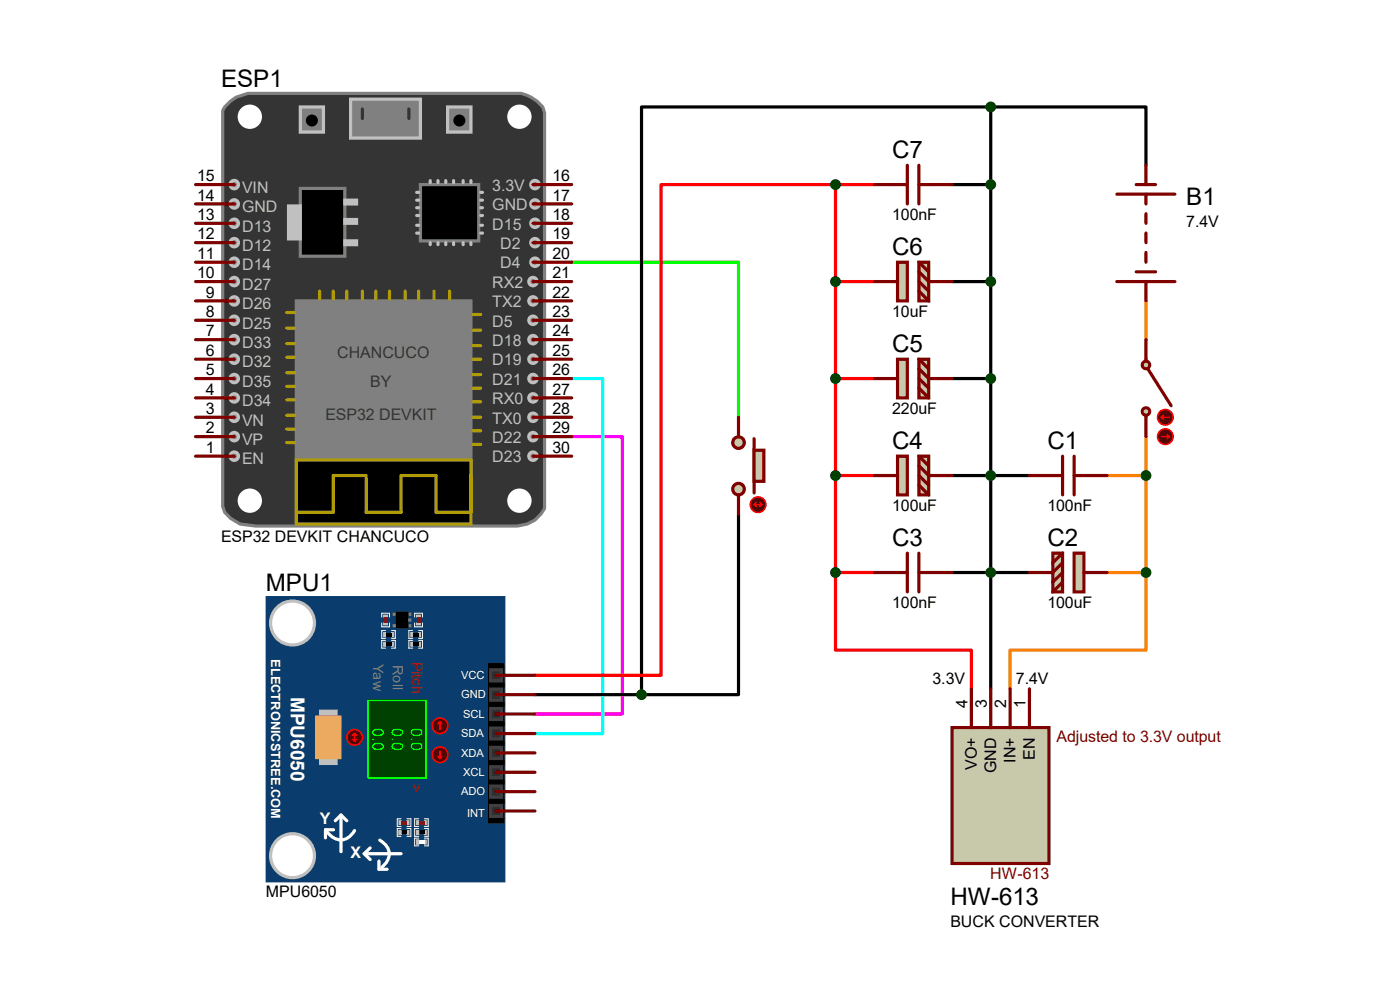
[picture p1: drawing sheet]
<svg xmlns="http://www.w3.org/2000/svg" width="297mm" height="210mm" viewBox="0 0 297 210" stroke-linecap="round" stroke-linejoin="round" font-family="sans-serif">
<path d="M202 39.2h8.2M210.2 22.7h32.9v12.4M210.2 22.7h-74.1v124.7M210.2 22.7v123.4M202 59.7h8.2M202 80.3h8.2M156.7 109.1v38.3h-20.6M202 100.9h16.4M202 121.5h16.4M113.5 147.4h22.6" fill="none" stroke="#000" stroke-width=".68"/>
<path d="M243.1 63.8v8.3M243.1 92.6v28.9M234.9 100.9h8.2M234.9 121.5h8.2M243.1 121.5v16.4h-28.8v8.2" fill="none" stroke="#ff8000" stroke-width=".68"/>
<path d="M177.2 39.2h-36.9v104.1h-26.8M177.2 39.2v82.3M177.2 39.2h8.3M177.2 59.7h8.3M177.2 80.3h8.3M177.2 100.9h8.3M177.2 121.5v16.4h28.9v8.2M177.2 121.5h8.3" fill="none" stroke="#f00" stroke-width=".68"/>
<path d="M121.3 92.6h10.7v58.9h-18.5" fill="none" stroke="#f0f" stroke-width=".68"/>
<path d="M121.3 80.3h6.6v75.3h-14.4" fill="none" stroke="#0ff" stroke-width=".68"/>
<path d="M121.3 55.6h35.4v32.9" fill="none" stroke="#0f0" stroke-width=".68"/>
<g fill="none" stroke="#800000" stroke-width=".68">
<path d="M241 39.2h4.2M243.1 35.1v4.1M236.9 59.7h12.4M236.9 41.2h12.4M241 57.7h4.2M243.1 41.2v2.1M243.1 45.3v2.1M243.1 49.4v2.1M243.1 53.6v2M243.1 59.7v4.1M225.4 96.8v8.2M227.9 96.8v8.2"/>
<path d="M218.4 100.9h7M227.9 100.9h7"/>
</g>
<circle cx="210.2" cy="100.9" r=".8" fill="#004000" stroke="#004000" stroke-width=".68"/>
<g fill="#c8c8aa" stroke="#800000" stroke-width=".68">
<path d="M227.9 117.3h2.1v8.3h-2.1z"/>
<path d="M223.4 117.3h2v8.3h-2z"/>
</g>
<path d="M225.4 119.4l-2 2.1h-5M225.4 117.3l-2 2.1M225.4 123.5l-2 2.1M225.4 121.5l-2 2M230 121.5h4.9" fill="none" stroke="#800000" stroke-width=".68"/>
<circle cx="210.2" cy="121.5" r=".8" fill="#004000" stroke="#004000" stroke-width=".68"/>
<g fill="#c8c8aa" stroke="#800000" stroke-width=".64">
<circle cx="243.1" cy="87.3" r=".8"/>
<circle cx="243.1" cy="77.4" r=".8"/>
</g>
<path d="M243.1 72.1v4.5M243.5 78.2l5 7.9M243.1 88.1v4.5" fill="none" stroke="#800000" stroke-width=".68"/>
<circle cx="247.2" cy="88.5" r="1.65" fill="#400000" stroke="#f00" stroke-width=".34"/>
<path d="M246.4 88.5l.4 .4M246.4 88.5h1.6M246.8 88.1l-.4 .4" fill="none" stroke="#f00" stroke-width=".34"/>
<circle cx="247.2" cy="92.6" r="1.65" fill="#400000" stroke="#f00" stroke-width=".34"/>
<path d="M246.4 92.6h1.6M247.6 92.2l.4 .4M248 92.6l-.4 .4" fill="none" stroke="#f00" stroke-width=".34"/>
<circle cx="243.1" cy="100.9" r=".8" fill="#004000" stroke="#004000" stroke-width=".68"/>
<path d="M192.5 117.3v8.3M194.9 117.3v8.3M185.5 121.5h7M194.9 121.5h7.1" fill="none" stroke="#800000" stroke-width=".68"/>
<g fill="#c8c8aa" stroke="#800000" stroke-width=".68">
<path d="M190.4 96.8h2.1v8.2h-2.1z"/>
<path d="M194.9 96.8h2.1v8.2h-2.1z"/>
</g>
<path d="M194.9 98.8l2.1 2.1h5M194.9 96.8l2.1 2M185.5 100.9h4.9M194.9 102.9l2.1 2.1M194.9 100.9l2.1 2" fill="none" stroke="#800000" stroke-width=".68"/>
<g fill="#c8c8aa" stroke="#800000" stroke-width=".68">
<path d="M190.4 76.2h2.1v8.2h-2.1z"/>
<path d="M194.9 76.2h2.1v8.2h-2.1z"/>
</g>
<path d="M194.9 78.2l2.1 2.1h5M194.9 76.2l2.1 2M185.5 80.3h4.9M194.9 82.3l2.1 2.1M194.9 80.3l2.1 2" fill="none" stroke="#800000" stroke-width=".68"/>
<g fill="#004000" stroke="#004000" stroke-width=".68">
<circle cx="177.2" cy="100.9" r=".8"/>
<circle cx="210.2" cy="80.3" r=".8"/>
</g>
<g fill="#c8c8aa" stroke="#800000" stroke-width=".68">
<path d="M190.4 55.6h2.1v8.2h-2.1z"/>
<path d="M194.9 55.6h2.1v8.2h-2.1z"/>
</g>
<path d="M185.5 39.2h7M192.5 35.1v8.2M194.9 35.1v8.2M194.9 39.2h7.1M185.5 59.7h4.9M194.9 57.7l2.1 2h5M194.9 59.7l2.1 2.1M194.9 55.6l2.1 2.1M194.9 61.8l2.1 2" fill="none" stroke="#800000" stroke-width=".68"/>
<g fill="#004000" stroke="#004000" stroke-width=".68">
<circle cx="210.2" cy="59.7" r=".8"/>
<circle cx="177.2" cy="80.3" r=".8"/>
<circle cx="210.2" cy="39.2" r=".8"/>
<circle cx="177.2" cy="59.7" r=".8"/>
</g>
<path d="M56.7 126.8h50.2v60.1h-50.2z" fill="#0a3d6e" stroke="#0a3d6e" stroke-width=".68"/>
<g fill="#c0c0c0" stroke="#c0c0c0" stroke-width=".25">
<path d="M67.8 161h3.7v1.2h-3.7z"/>
<path d="M67.8 150.7h3.7v1.2h-3.7z"/>
</g>
<path d="M67 151.9h5.3v9.1h-5.3z" fill="#e0a85a"/>
<path d="M67 151.9h5.3v9.1h-5.3z" fill="none" stroke="#e0a85a" stroke-width=".21"/>
<path d="M67 151.9h5.3v2.4h-5.3z" fill="#d48956"/>
<path d="M67 151.9h5.3v2.4h-5.3z" fill="none" stroke="#d48956" stroke-width=".21"/>
<path d="M78.5 179.9l-1.2 1.2 1.2 1.2M77.7 181.1h7.4" fill="none" stroke="#fff" stroke-width=".68"/>
<g fill="#fff" stroke="#c0c0c0" stroke-width=".68">
<circle cx="62.1" cy="181.5" r="4.7"/>
<circle cx="62.1" cy="132.2" r="4.7"/>
</g>
<path d="M103.6 141.6h3.3v32.1h-3.3z" fill="#403d43" stroke="#000" stroke-width=".25"/>
<path d="M103.6 144.9h3.3v.8h-3.3z" fill="#000" stroke="#000" stroke-width=".25"/>
<path d="M104.4 142.5h1.7v1.6h-1.7zM104.4 146.6h1.7v1.6h-1.7zM104.4 150.7h1.7v1.6h-1.7zM104.4 154.8h1.7v1.6h-1.7zM104.4 158.9h1.7v1.6h-1.7zM104.4 163h1.7v1.6h-1.7zM104.4 167.1h1.7v1.7h-1.7zM104.4 171.2h1.7v1.7h-1.7z" fill-rule="evenodd" fill="#2a2a2a"/>
<path d="M103.6 149h3.3v.8h-3.3zM103.6 153.1h3.3v.9h-3.3zM103.6 157.2h3.3v.9h-3.3zM103.6 140.8h3.3v.8h-3.3zM103.6 161.4h3.3v.8h-3.3zM103.6 165.5h3.3v.8h-3.3zM103.6 169.6h3.3v.8h-3.3zM103.6 173.7h3.3v.8h-3.3z" fill="#000" stroke="#000" stroke-width=".25"/>
<g fill="#c0c0c0" stroke="#c0c0c0" stroke-width=".25">
<path d="M88.4 130.5h.8v.4h-.8z"/>
<path d="M88.4 132.2h.8v.3h-.8z"/>
</g>
<path d="M89.6 130.1v.8" fill="none" stroke="#fff" stroke-width=".21"/>
<path d="M88.4 130.9h.8v1.3h-.8z" fill="#804000"/>
<path d="M82.6 130.1v.8M87.5 133.8h-.8v1.6h.8M88 132.2v.8h1.6v-.8M88.8 133.8h.8v1.6h-.8M89.6 130.1h-1.6v.8" fill="none" stroke="#fff" stroke-width=".21"/>
<g fill="#c0c0c0" stroke="#c0c0c0" stroke-width=".25">
<path d="M88.8 134.2h.4v.8h-.4z"/>
<path d="M87.2 134.2h.3v.8h-.3z"/>
<path d="M81.4 130.5h.8v.4h-.8z"/>
<path d="M81.4 132.2h.8v.3h-.8z"/>
</g>
<path d="M87.5 134.2h1.3v.8h-1.3z" fill="#000"/>
<g fill="#808080" stroke="#808080" stroke-width=".25">
<path d="M86.7 132.5h.5v.5h-.5z"/>
<path d="M86.7 130.1h.5v.4h-.5z"/>
<path d="M83.4 130.1h.5v.4h-.5z"/>
<path d="M86.7 131.3h.5v.4h-.5z"/>
<path d="M83.4 132.5h.5v.5h-.5z"/>
</g>
<path d="M84.3 130.1h2v2.9h-2z" fill="#000" stroke="#000" stroke-width=".68"/>
<path d="M81.4 130.9h.8v1.3h-.8z" fill="#804000"/>
<path d="M81 132.2v.8h1.6v-.8M81.8 133.8h-.8v1.6h.8M81.8 135.8h-.8v1.7h.8M82.6 130.1h-1.6v.8M83.1 135.8h.8v1.7h-.8M83.1 133.8h.8v1.6h-.8M87.5 135.8h-.8v1.7h.8M88.8 135.8h.8v1.7h-.8M88.8 175.8h-.8v1.6h.8M88.8 173.7h-.8v1.6h.8M90 175.8h.8v1.6h-.8M90 173.7h.8v1.6h-.8" fill="none" stroke="#fff" stroke-width=".21"/>
<g fill="#c0c0c0" stroke="#c0c0c0" stroke-width=".25">
<path d="M88.8 136.3h.4v.8h-.4z"/>
<path d="M87.2 136.3h.3v.8h-.3z"/>
<path d="M83.1 134.2h.3v.8h-.3z"/>
<path d="M81.4 134.2h.4v.8h-.4z"/>
<path d="M83.1 136.3h.3v.8h-.3z"/>
<path d="M81.4 136.3h.4v.8h-.4z"/>
<path d="M90 176.2h.4v.8h-.4z"/>
<path d="M88.4 176.2h.4v.8h-.4z"/>
<path d="M90 174.1h.4v.8h-.4z"/>
<path d="M88.4 174.1h.4v.8h-.4z"/>
</g>
<path d="M81.8 134.2h1.3v.8h-1.3zM81.8 136.3h1.3v.8h-1.3zM87.5 136.3h1.3v.8h-1.3zM88.8 176.2h1.2v.8h-1.2z" fill="#000"/>
<path d="M88.8 174.1h1.2v.8h-1.2z" fill="#804000"/>
<g fill="#c0c0c0" stroke="#c0c0c0" stroke-width=".25">
<path d="M88.4 176.2h.4v.8h-.4z"/>
<path d="M90 178.2h.4v.9h-.4z"/>
<path d="M88.4 178.2h.4v.9h-.4z"/>
</g>
<path d="M90 179.5h.8" fill="none" stroke="#fff" stroke-width=".21"/>
<path d="M88.8 178.2h1.2v.9h-1.2z" fill="#fff"/>
<path d="M85.1 175.8h-.8v1.6h.8M85.1 173.7h-.8v1.6h.8M86.3 175.8h.9v1.6h-.9M86.3 173.7h.9v1.6h-.9M88.8 177.8h-.8v1.7h.8M90 177.8h.8v1.7" fill="none" stroke="#fff" stroke-width=".21"/>
<g fill="#c0c0c0" stroke="#c0c0c0" stroke-width=".25">
<path d="M88.4 178.2h.4v.9h-.4z"/>
<path d="M86.3 176.2h.4v.8h-.4z"/>
<path d="M84.7 176.2h.4v.8h-.4z"/>
<path d="M86.3 174.1h.4v.8h-.4z"/>
<path d="M84.7 174.1h.4v.8h-.4z"/>
</g>
<path d="M85.1 176.2h1.2v.8h-1.2z" fill="#000"/>
<path d="M85.1 174.1h1.2v.8h-1.2z" fill="#804000"/>
<path d="M84.7 176.2h.4v.8h-.4z" fill="#c0c0c0" stroke="#c0c0c0" stroke-width=".25"/>
<path d="M70.8 176h-1.8v1.8M71.1 174.1l1.2-1.2 1.3 1.2M72.3 173.3v7.4M75.2 176.2a3.2 3.2 0 0 1-2.7 2 3.2 3.2 0 0 1-3-1.6M80.6 178.2a3.2 3.2 0 0 1 2 2.8 3.2 3.2 0 0 1-1.6 3M80.4 182.7v1.7h1.7" fill="none" stroke="#fff" stroke-width=".68"/>
<path d="M78.1 148.6h12.3v16.5h-12.3z" fill="#004000" stroke="#0f0" stroke-width=".34"/>
<path d="M105.2 147.4h8.3M105.2 143.3h8.3M105.2 151.5h8.3M105.2 155.6h8.3M105.2 159.7h8.3M105.2 163.8h8.3M105.2 167.9h8.3M105.2 172h8.3" fill="none" stroke="#800000" stroke-width=".68"/>
<circle cx="93.3" cy="154" r="1.65" fill="#400000" stroke="#f00" stroke-width=".34"/>
<path d="M93.3 153.1l.4 .4M93.3 153.1l-.4 .4M93.3 153.1v1.7" fill="none" stroke="#f00" stroke-width=".34"/>
<circle cx="93.3" cy="160.1" r="1.65" fill="#400000" stroke="#f00" stroke-width=".34"/>
<path d="M93.3 159.3v1.7M92.9 160.5l.4 .5M93.7 160.5l-.4 .5" fill="none" stroke="#f00" stroke-width=".34"/>
<circle cx="75.2" cy="156.4" r="1.65" fill="#400000" stroke="#f00" stroke-width=".34"/>
<path d="M74.8 156.8l.4 .4M75.2 155.6v1.6M75.2 155.6l-.4 .4M75.2 155.6l.4 .4M75.6 156.8l-.4 .4" fill="none" stroke="#f00" stroke-width=".34"/>
<path d="M202 154.3h20.5v28.9h-20.5z" fill="#c8c8aa" stroke="#800000" stroke-width=".68"/>
<path d="M206.1 146.1v8.2M210.2 146.1v8.2M214.3 146.1v8.2M218.4 146.1v8.2" fill="none" stroke="#800000" stroke-width=".68"/>
<g fill="#004000" stroke="#004000" stroke-width=".68">
<circle cx="177.2" cy="121.5" r=".8"/>
<circle cx="243.1" cy="121.5" r=".8"/>
</g>
<path d="M48.9 21.5l1.2-.9 2.5-.8h58a8.6 8.6 0 0 1 4.5 2.9l.4 1.2v84a6.9 6.9 0 0 1-7.4 3.7h-53.9l-3.3-.4-2-1.3-1.2-1.2-.5-1.3v-83.9l.5-.8z" fill="#343434" stroke="#808080" stroke-width=".68"/>
<path d="M62.9 63.8h37v37.1h-37z" fill="#808080" stroke="#808080" stroke-width=".68"/>
<path d="M62.9 97.6h37v13.6h-37z" fill="#000" stroke="#b09b04" stroke-width=".68"/>
<g fill="none" stroke="#b09b04" stroke-width=".68">
<path d="M60.8 79.1h1.7M60.8 75.8h1.7M60.8 72.9h1.7M60.8 69.6h1.7M60.8 66.3h1.7M67.8 61.8v1.6M70.7 61.8v1.6M73.6 61.8v1.6M76.9 61.8v1.6M79.8 61.8v1.6M82.6 61.8v1.6M85.9 61.8v1.6"/>
<path d="M88.8 61.8v1.6M92.1 61.8v1.6M95.4 61.8v1.6M100.3 79.5h1.7M100.3 76.2h1.7M100.3 73.3h1.7M100.3 70h1.7M100.3 66.7h1.7M60.8 93.9h1.7M60.8 91h1.7M60.8 88.1h1.7M60.8 84.8h1.7"/>
<path d="M60.8 82h1.7M100.3 94.3h1.7M100.3 91.4h1.7M100.3 88.5h1.7M100.3 85.2h1.7M100.3 82.3h1.7M77.7 100.9h-7v7.8h-7.8M99.9 100.9v7.8h-7.4v-7.8h-7.4v7.8h-7.4v-7.4"/>
</g>
<g fill="#fff" stroke="#343434" stroke-width=".68">
<circle cx="110.2" cy="106.2" r="2.92"/>
<circle cx="53" cy="106.2" r="2.92"/>
<circle cx="110.2" cy="24.8" r="2.92"/>
<circle cx="53" cy="24.8" r="2.92"/>
</g>
<g fill="#808080" stroke="#c0c0c0" stroke-width=".68">
<path d="M74.4 21h14.8v8.3h-14.8z"/>
<circle cx="113.1" cy="96.8" r=".89"/>
<circle cx="113.1" cy="92.6" r=".89"/>
<circle cx="113.1" cy="88.5" r=".89"/>
<circle cx="113.1" cy="84.4" r=".89"/>
<circle cx="113.1" cy="80.3" r=".89"/>
<circle cx="113.1" cy="76.2" r=".89"/>
<circle cx="113.1" cy="72.1" r=".89"/>
<circle cx="113.1" cy="67.9" r=".89"/>
<circle cx="113.1" cy="63.8" r=".89"/>
<circle cx="113.1" cy="59.7" r=".89"/>
<circle cx="113.5" cy="55.6" r=".89"/>
<circle cx="113.5" cy="51.5" r=".89"/>
<circle cx="113.5" cy="47.4" r=".89"/>
<circle cx="113.5" cy="43.3" r=".89"/>
<circle cx="113.5" cy="39.2" r=".89"/>
<circle cx="49.7" cy="55.6" r=".89"/>
<circle cx="49.7" cy="51.5" r=".89"/>
<circle cx="49.7" cy="47.4" r=".89"/>
<circle cx="49.7" cy="43.3" r=".89"/>
<circle cx="49.7" cy="39.2" r=".89"/>
<circle cx="49.7" cy="76.2" r=".89"/>
<circle cx="49.7" cy="72.1" r=".89"/>
<circle cx="49.7" cy="67.9" r=".89"/>
<circle cx="49.7" cy="63.8" r=".89"/>
<circle cx="49.7" cy="59.7" r=".89"/>
<circle cx="49.7" cy="96.8" r=".89"/>
<circle cx="49.7" cy="92.6" r=".89"/>
<circle cx="49.7" cy="88.5" r=".89"/>
<circle cx="49.7" cy="84.4" r=".89"/>
<circle cx="49.7" cy="80.3" r=".89"/>
</g>
<path d="M76.9 23.1v2M86.7 23.1v2" fill="none" stroke="#343434" stroke-width=".68"/>
<path d="M63.7 22.7h4.9v5.3h-4.9z" fill="#808080" stroke="#c0c0c0" stroke-width=".68"/>
<circle cx="66.2" cy="25.6" r=".93" fill="#000" stroke="#000" stroke-width=".68"/>
<path d="M95 22.7h4.9v5.3h-4.9z" fill="#808080" stroke="#c0c0c0" stroke-width=".68"/>
<circle cx="97.5" cy="25.6" r=".93" fill="#000" stroke="#000" stroke-width=".68"/>
<path d="M63.7 40h9.5v14.4h-9.5zM89.2 39.2h12.4v11.9h-12.4z" fill="#000" stroke="#808080" stroke-width=".68"/>
<g fill="#c0c0c0" stroke="#c0c0c0" stroke-width=".68">
<path d="M61.2 43.7h2.5v7h-2.5z"/>
<path d="M73.2 42.5h2.4v.8h-2.4z"/>
<path d="M73.2 46.6h2.4v.8h-2.4z"/>
<path d="M73.2 51.1h2.4v.8h-2.4z"/>
</g>
<g fill="none" stroke="#c0c0c0" stroke-width=".68">
<path d="M91.3 38.3v.4M92.9 38.3v.4M94.6 38.3v.4M96.2 38.3v.4M98.3 38.3v.4M99.9 38.3v.4M88.4 40.8h.4M88.4 42.5h.4M88.4 44.1h.4M88.4 45.7h.4M88.4 47.8h.4M88.4 49.4h.4"/>
<path d="M91.3 51.5v.4M92.9 51.5v.4M94.6 51.5v.4M96.2 51.5v.4M98.3 51.5v.4M99.9 51.5v.4M102 40.8h.4M102 42.5h.4M102 44.1h.4M102 45.7h.4M102 47.8h.4M102 49.4h.4"/>
</g>
<g fill="none" stroke="#800000" stroke-width=".68">
<path d="M41.5 39.2h8.2M113.1 39.2h8.2M41.5 59.7h8.2M41.5 55.6h8.2M41.5 51.5h8.2M41.5 47.4h8.2M41.5 43.3h8.2M113.1 59.7h8.2M113.1 55.6h8.2M113.1 51.5h8.2M113.1 47.4h8.2M113.1 43.3h8.2"/>
<path d="M41.5 76.2h8.2M41.5 72.1h8.2M41.5 67.9h8.2M41.5 63.8h8.2M113.1 76.2h8.2M113.1 72.1h8.2M113.1 67.9h8.2M113.1 63.8h8.2M41.5 96.8h8.2M41.5 92.6h8.2M41.5 88.5h8.2M41.5 84.4h8.2"/>
<path d="M41.5 80.3h8.2M113.1 96.8h8.2M113.1 92.6h8.2M113.1 88.5h8.2M113.1 84.4h8.2M113.1 80.3h8.2"/>
</g>
<g fill="#c8c8aa" stroke="#800000" stroke-width=".68">
<circle cx="156.7" cy="103.8" r="1.23"/>
<circle cx="156.7" cy="93.9" r="1.23"/>
</g>
<path d="M160 93v11.6" fill="none" stroke="#800000" stroke-width=".68"/>
<path d="M160 95.5h2.1v6.6h-2.1z" fill="#c8c8aa" stroke="#800000" stroke-width=".68"/>
<path d="M156.7 88.5v4.1M156.7 105v4.1" fill="none" stroke="#800000" stroke-width=".68"/>
<circle cx="160.8" cy="107.1" r="1.65" fill="#400000" stroke="#f00" stroke-width=".34"/>
<path d="M160 107.1h1.6M160 107.1l.4 .3M160.4 106.6l-.4 .5M161.2 106.6l.4 .5M161.6 107.1l-.4 .3" fill="none" stroke="#f00" stroke-width=".34"/>
<g fill="#004000" stroke="#004000" stroke-width=".68">
<circle cx="210.2" cy="22.7" r=".8"/>
<circle cx="136.1" cy="147.4" r=".8"/>
<circle cx="177.2" cy="39.2" r=".8"/>
</g>
<g font-size="5.1">
<text x="46.9" y="18.4">ESP1</text>
<text x="189.3" y="33.6">C7</text>
<text x="251.7" y="43.4">B1</text>
<text x="189.3" y="54.2">C6</text>
<text x="189.3" y="74.8">C5</text>
<text x="189.3" y="95.3">C4</text>
<text x="222.2" y="95.3">C1</text>
<text x="189.3" y="115.9">C3</text>
<text x="222.2" y="115.9">C2</text>
<text x="56.4" y="125.3">MPU1</text>
<text x="201.6" y="191.9">HW-613</text>
</g>
<text font-size="4.1" fill="#fff" x="61.7" y="147.8" transform="rotate(90 61.7 147.8)">MPU6050</text>
<g font-size="3.4">
<text x="41.8" y="38.4">15</text>
<text x="117.2" y="38.4">16</text>
<text x="41.8" y="46.7">13</text>
<text x="41.8" y="42.5">14</text>
<text x="117.2" y="46.7">18</text>
<text x="117.2" y="42.5">17</text>
<text x="189.3" y="46.7">100nF</text>
<text x="41.8" y="50.8">12</text>
<text x="117.2" y="50.8">19</text>
<text x="251.7" y="48.1">7.4V</text>
<text x="41.8" y="59">10</text>
<text x="41.8" y="54.9">11</text>
<text x="117.2" y="59">21</text>
<text x="117.2" y="54.9">20</text>
<text x="43.7" y="63.1">9</text>
<text x="117.2" y="63.1">22</text>
<text x="43.7" y="71.3">7</text>
<text x="43.7" y="67.2">8</text>
<text x="117.2" y="71.3">24</text>
<text x="117.2" y="67.2">23</text>
<text x="189.3" y="67.3">10uF</text>
<text x="43.7" y="75.5">6</text>
<text x="117.2" y="75.5">25</text>
<text x="43.7" y="83.7">4</text>
<text x="43.7" y="79.6">5</text>
<text x="117.2" y="83.7">27</text>
<text x="117.2" y="79.6">26</text>
<text x="43.7" y="87.8">3</text>
<text x="117.2" y="87.8">28</text>
<text x="189.3" y="87.8">220uF</text>
<text x="43.7" y="91.9">2</text>
<text x="117.2" y="91.9">29</text>
<text x="43.7" y="96.1">1</text>
<text x="117.2" y="96.1">30</text>
<text x="189.3" y="108.4">100uF</text>
<text x="222.2" y="108.4">100nF</text>
<text x="46.9" y="115">ESP32 DEVKIT CHANCUCO</text>
<text x="189.3" y="129">100nF</text>
<text x="222.2" y="129">100uF</text>
<text x="197.8" y="145.1">3.3V</text>
<text x="215.5" y="145.1">7.4V</text>
<text x="205.2" y="150.2" transform="rotate(-90 205.2 150.2)">4</text>
<text x="209.3" y="150.2" transform="rotate(-90 209.3 150.2)">3</text>
<text x="213.4" y="150.2" transform="rotate(-90 213.4 150.2)">2</text>
<text x="217.6" y="150.2" transform="rotate(-90 217.6 150.2)">1</text>
<text x="215.4" y="161.8" transform="rotate(-90 215.4 161.8)">IN+</text>
<text x="219.5" y="161.2" transform="rotate(-90 219.5 161.2)">EN</text>
<text x="207.2" y="163.3" transform="rotate(-90 207.2 163.3)">VO+</text>
<text x="211.3" y="164" transform="rotate(-90 211.3 164)">GND</text>
<text x="56.4" y="190.3">MPU6050</text>
<text x="201.6" y="196.6">BUCK CONVERTER</text>
</g>
<g font-size="3.4" fill="#c0c0c0">
<text x="51.4" y="40.9">VIN</text>
<text x="104.4" y="40.5">3.3V</text>
<text x="51.4" y="45">GND</text>
<text x="104.4" y="44.6">GND</text>
<text x="51.4" y="53.3">D12</text>
<text x="51.4" y="49.1">D13</text>
<text x="104.4" y="48.7">D15</text>
<text x="106.1" y="52.8">D2</text>
<text x="51.4" y="57.4">D14</text>
<text x="106.1" y="56.9">D4</text>
<text x="51.4" y="65.6">D26</text>
<text x="51.4" y="61.5">D27</text>
<text x="104.4" y="65.2">TX2</text>
<text x="104.4" y="61">RX2</text>
<text x="51.4" y="69.7">D25</text>
<text x="104.4" y="69.3">D5</text>
<text x="51.4" y="77.9">D32</text>
<text x="51.4" y="73.8">D33</text>
<text x="104.4" y="77.5">D19</text>
<text x="104.4" y="73.4">D18</text>
<text x="51.4" y="82">D35</text>
<text x="104.4" y="81.6">D21</text>
<text x="51.4" y="86.1">D34</text>
<text x="104.4" y="89.9">TX0</text>
<text x="104.4" y="85.8">RX0</text>
<text x="51.4" y="94.4">VP</text>
<text x="51.4" y="90.3">VN</text>
<text x="104.4" y="94">D22</text>
<text x="51.4" y="98.5">EN</text>
<text x="104.4" y="98.1">D23</text>
</g>
<g font-size="3.4" fill="#343434">
<text x="71.5" y="75.9">CHANCUCO</text>
<text x="78.5" y="82">BY</text>
<text x="69" y="89">ESP32 DEVKIT</text>
</g>
<g font-size="3.4" fill="#0f0">
<text x="79" y="154.5" transform="rotate(90 79 154.5)">0.0</text>
<text x="83.1" y="154.5" transform="rotate(90 83.1 154.5)">0.0</text>
<text x="87.3" y="154.5" transform="rotate(90 87.3 154.5)">0.0</text>
</g>
<g font-size="3.4" fill="#800000">
<text x="224.2" y="157.4">Adjusted to 3.3V output</text>
<text x="210.1" y="186.6">HW-613</text>
</g>
<g font-size="3.4" fill="#fff">
<text x="67.8" y="174.7">Y</text>
<text x="74.4" y="182.1">X</text>
</g>
<g font-size="3" fill="#808080">
<text x="79.2" y="140.9" transform="rotate(90 79.2 140.9)">Yaw</text>
<text x="83.3" y="141.1" transform="rotate(90 83.3 141.1)">Roll</text>
</g>
<g font-size="3" fill="#c00000">
<text x="87.4" y="140.3" transform="rotate(90 87.4 140.3)">Pitch</text>
<text x="87.4" y="166.2" transform="rotate(90 87.4 166.2)">&gt;</text>
</g>
<text font-size="2.7" fill="#fff" x="57.5" y="139.9" transform="rotate(90 57.5 139.9)">ELECTRONICSTREE.COM</text>
<g font-size="2.4" fill="#fff">
<text x="97.8" y="148.2">GND</text>
<text x="97.8" y="144.1">VCC</text>
<text x="98.3" y="152.3">SCL</text>
<text x="97.8" y="160.5">XDA</text>
<text x="97.8" y="156.4">SDA</text>
<text x="98.3" y="164.6">XCL</text>
<text x="97.8" y="168.7">ADO</text>
<text x="99.1" y="173.3">INT</text>
</g>
</svg>
